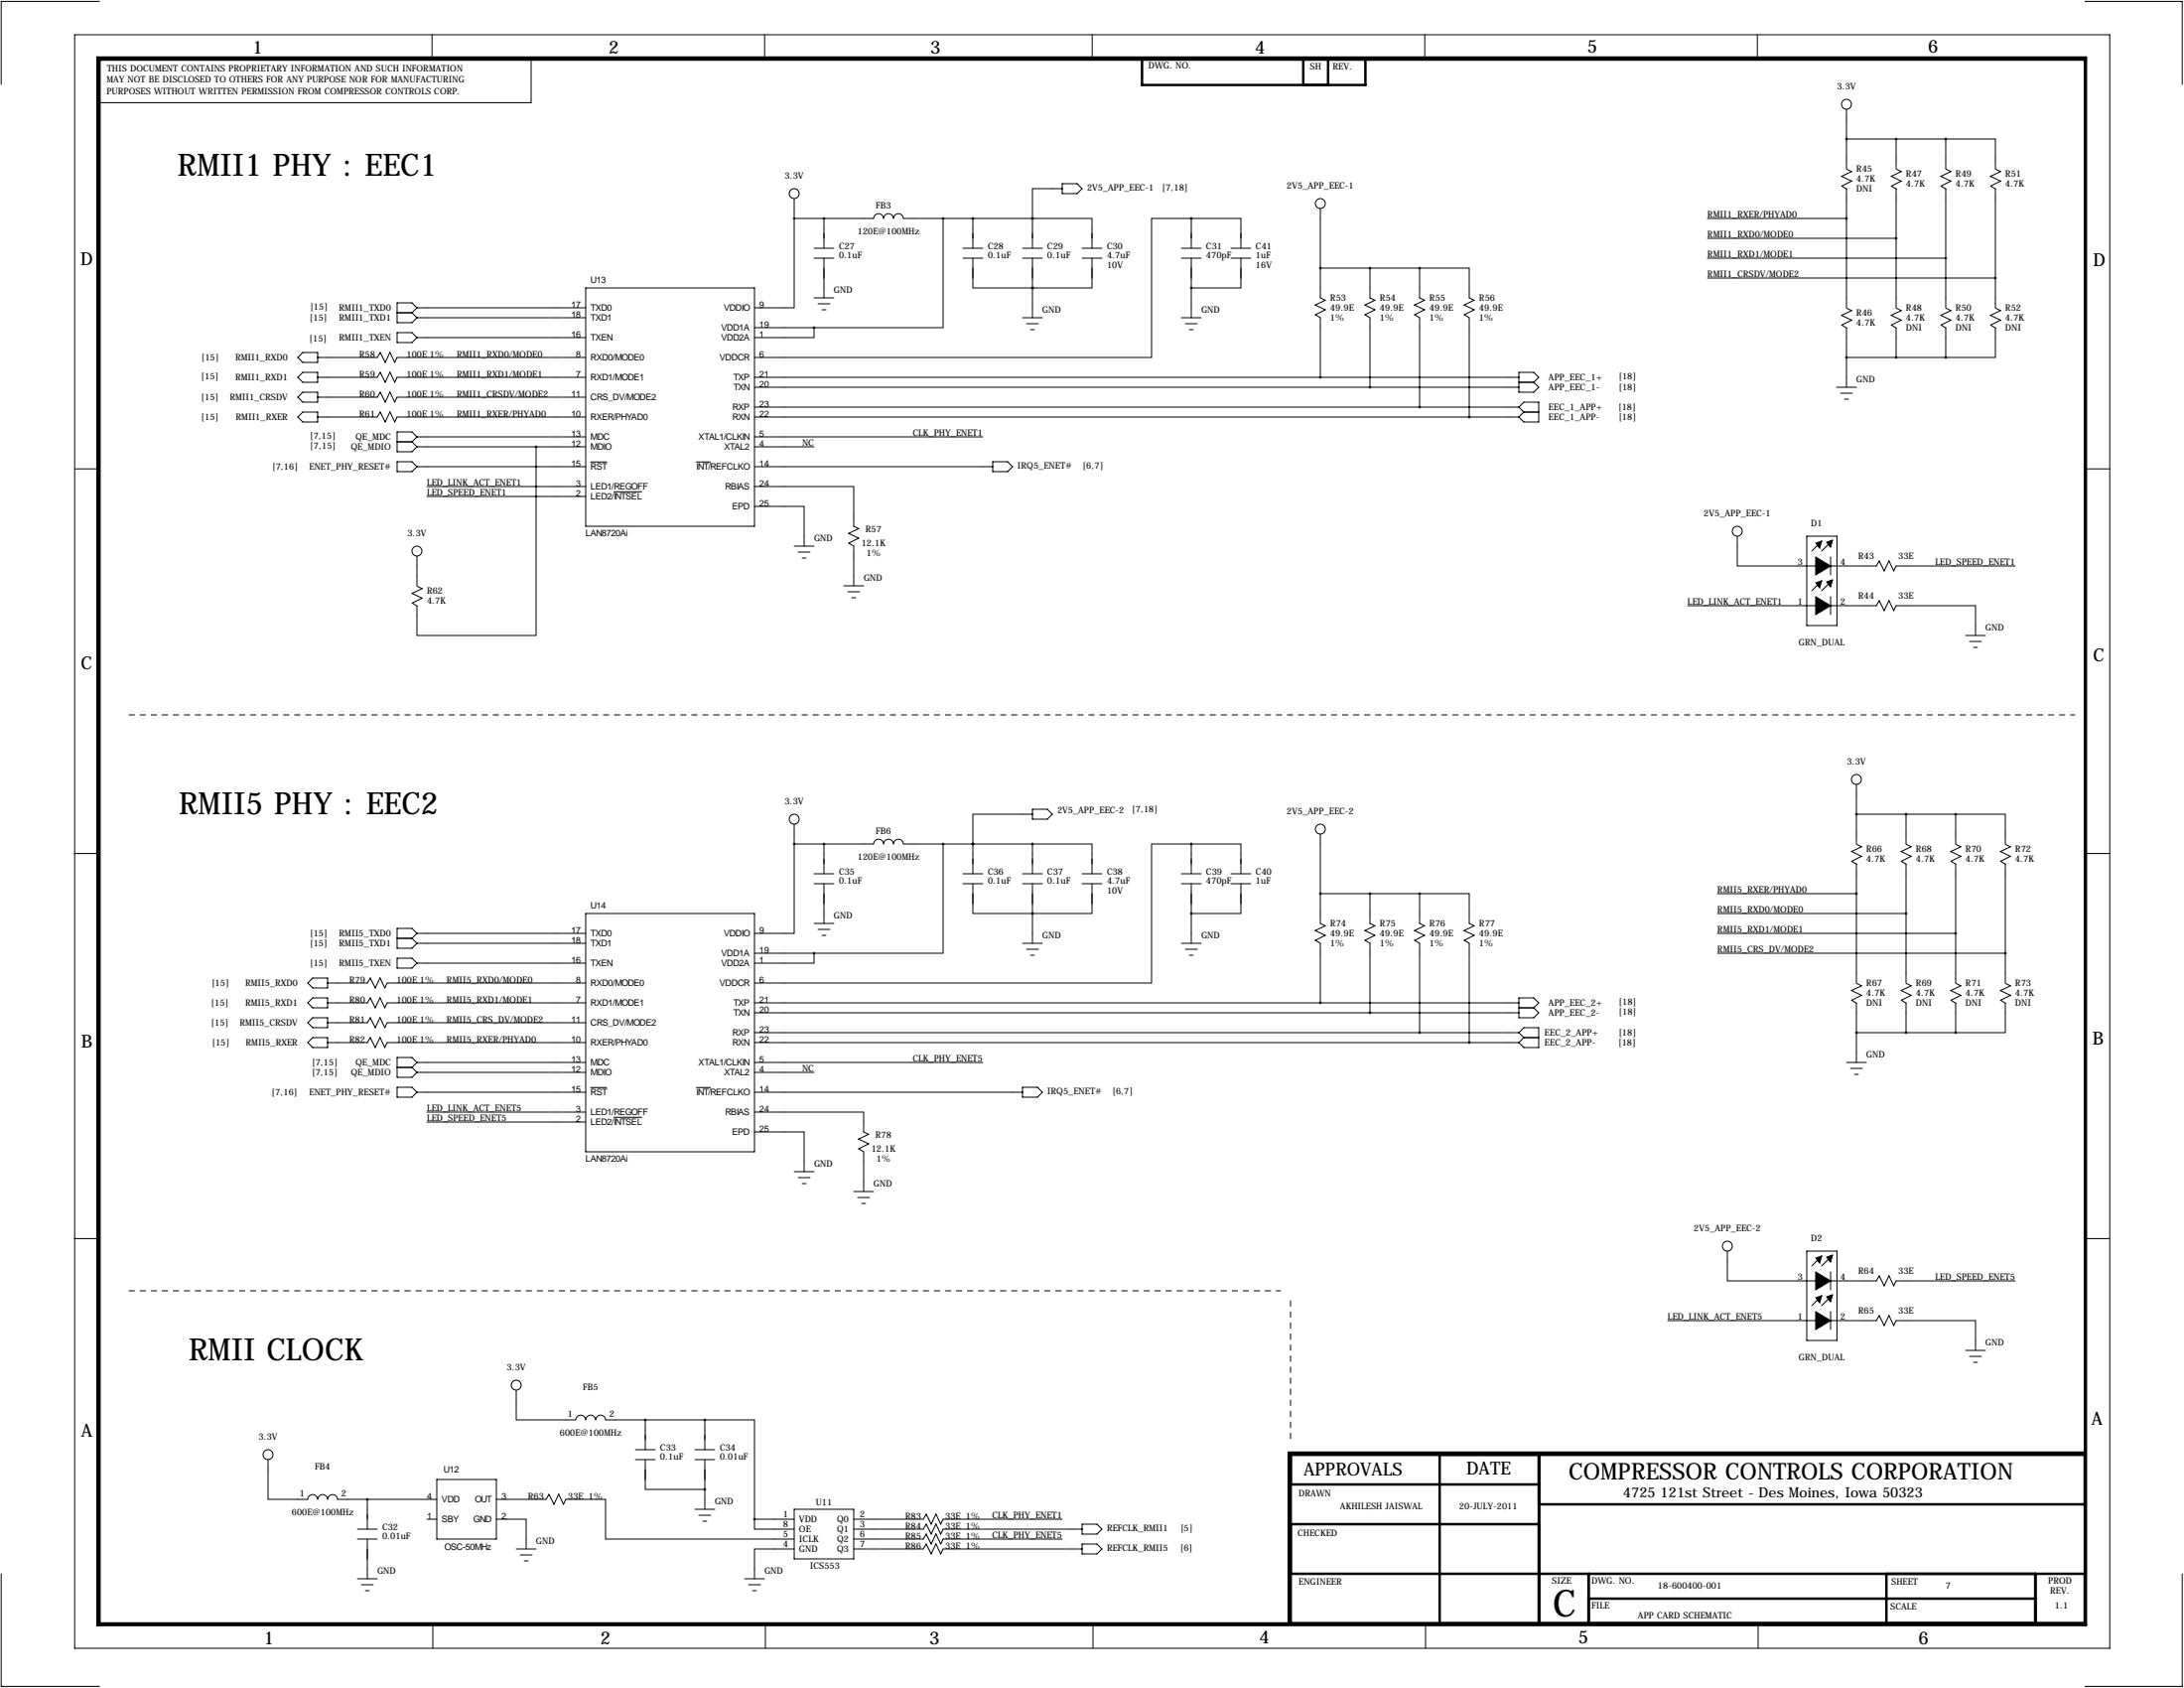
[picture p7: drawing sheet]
<svg xmlns="http://www.w3.org/2000/svg" width="559mm" height="432mm" viewBox="0 0 559 432" stroke-linecap="round" stroke-linejoin="round" font-family="sans-serif">
<g fill="none" stroke="#000" stroke-width=".25">
<path d="M19.1 8.9h520.7v412.7h-520.7zM25.5 .4h-25.2v21.2M110.5 8.9v6.3M143.1 15.2h-7.2v11.1h-110.9M195.6 8.9v6.3M279.5 8.9v6.3M364.5 8.9v6.3M449.6 8.9v6.3M533.5 .4h24.8v21.2M472.4 27.9v15.3M472.4 35.6h25.4M485.1 35.6v7.6"/>
<path d="M497.8 35.6h12.7v7.6M497.8 35.6v7.6M203.2 55.9h20.3a1.27 1.27 0 0 1 1.3-1.2 1.27 1.27 0 0 1 1.3 1.2 1.27 1.27 0 0 1 1.2-1.2 1.27 1.27 0 0 1 1.3 1.2 1.27 1.27 0 0 1 1.3-1.2 1.27 1.27 0 0 1 1.2 1.2h33.1M203.2 55.9v22.8h-10.2M203.2 50.8v5.1M210.8 55.9v7.6M241.3 55.9v27.9h-33M248.9 55.9v7.6M264.2 55.9h15.2v7.6M264.2 55.9h.1M264.2 55.9v7.6M271.8 48.3h-7.6v7.6"/>
<path d="M271.8 47h3.8l1.3 1.3-1.3 1.2h-3.8zM304.8 55.9h-10.2v35.5h-101.6M304.8 55.9h12.7v7.6M304.8 55.9v7.6M337.8 53.3v22.9l1.3 .6-2.6 1.2 2.6 1.2-2.6 1.3 1.3 .8v15.2M436.9 55.9h35.5M472.4 48.3v30.4M472.5 43.3l1.3 .6-2.6 1.2 2.6 1.2-2.6 1.3 1.3 .8M485.1 48.3v30.4M485.2 43.3l1.3 .6-2.6 1.2 2.6 1.2-2.6 1.3 1.3 .8M497.8 48.3v30.4M497.9 43.3l1.3 .6-2.6 1.2 2.6 1.2-2.6 1.3 1.3 .8"/>
<path d="M510.5 48.3v30.4M510.6 43.3l1.3 .6-2.6 1.2 2.6 1.2-2.6 1.3 1.3 .8M106.7 78.7h43.2M106.7 78.7l-1.3 1.3M106.7 78.7l-1.3-1.2h-3.8v5.1h3.8l1.3-1.3M149.9 73.7h43.1v60.9h-43.1zM208.3 63.5h5.1M208.3 66h5.1M208.3 76.2h5.1M209.3 77.7h3M210.3 79.2h1M210.8 66v10.2"/>
<path d="M246.4 63.5h5.1M246.4 66h5.1M248.9 66v7.7h15.3M261.6 63.5h5.1M261.6 66h5.1M264.2 73.7h.1M264.2 66v15.3M276.9 63.5h5M276.9 66h5M279.4 66v7.7h-15.2M302.3 63.5h5M302.3 66h5"/>
<path d="M304.8 66v15.3M315 63.5h5M315 66h5M317.5 66v7.7h-12.7M337.8 68.6h25.4M350.5 68.6v7.6l1.3 .6-2.6 1.2 2.6 1.2-2.6 1.3 1.3 .8v17.8M363.2 68.6h12.7v7.6l1.3 .6-2.6 1.2 2.6 1.2-2.6 1.3 1.3 .8v25.4M363.2 68.6v7.6l1.3 .6-2.6 1.2 2.6 1.2-2.6 1.3 1.3 .8v22.8M436.9 66h60.9M436.9 61h48.2M436.9 71.1h73.6M472.5 78.8l1.3 .7-2.6 1.2 2.6 1.2-2.6 1.3 1.3 .7"/>
<path d="M485.2 78.8l1.3 .7-2.6 1.2 2.6 1.2-2.6 1.3 1.3 .7M497.9 78.8l1.3 .7-2.6 1.2 2.6 1.2-2.6 1.3 1.3 .7M510.6 78.8l1.3 .7-2.6 1.2 2.6 1.2-2.6 1.3 1.3 .7M76.2 96.5l1.3-1.3h3.8v2.6h-3.8zM77.5 90.2h3.8v2.5h-3.8l-1.3-1.3zM81.3 96.5h15.2l.8-1.3 1.3 2.6 1.2-2.6 1.2 2.6 .6-1.3h48.3M81.3 91.4h15.2l.8-1.2 1.3 2.5 1.2-2.6 1.2 2.6 .6-1.3h48.3M101.6 80h3.8M101.6 85.1h3.8l1.3 1.3-1.3 1.2h-3.8zM105.4 80l1.3 1.3M106.7 86.4h43.2M106.7 81.3h43.2"/>
<path d="M193 96.5h195.6M193 83.8h15.3M193 99.1h195.6M208.3 83.8v2.6h-15.3M261.6 81.3h5.1M262.6 82.8h3.1M263.7 84.3h1M302.3 81.3h5M303.3 82.8h3M304.3 84.3h1M388.6 95.2h3.8l1.3 1.3-1.3 1.3 1.3 1.3-1.3 1.2h-3.8zM388.6 97.8h3.8"/>
<path d="M469.9 99.1h5.1M472.4 91.4h25.4M472.4 83.8v15.3M485.1 83.8v7.6M497.8 83.8v7.6M510.5 83.8v7.6h-12.7M19.2 119.9h6.4M76.2 101.6l1.3-1.3h3.8v2.6h-3.8zM77.5 105.4h3.8v2.5h-3.8l-1.3-1.2zM81.3 106.7h15.2l.8-1.3 1.3 2.5 1.2-2.5 1.2 2.5 .6-1.2h48.3M81.3 101.6h15.2l.8-1.3 1.3 2.6 1.2-2.6 1.2 2.6 .6-1.3h48.3M101.6 118.1h3.8l1.3 1.3-1.3 1.2h-3.8z"/>
<path d="M101.6 113h3.8M105.4 113l1.3 1.3M106.7 119.4h43.2M106.7 114.3h43.2M106.7 111.8h43.2M106.7 111.8l-1.3-1.3h-3.8v5.1h3.8l1.3-1.3M106.7 111.8l-1.3 1.2M137.2 114.3v48.3h-30.5v-7.7M151.1 118.2h4.1M178.2 118.2h3.6M193 106.7h195.6M193 119.4h61"/>
<path d="M193 104.1h195.6M193 114.3h15.3M193 111.8h58.5M254 118.1h3.8l1.3 1.3-1.3 1.2h-3.8zM388.6 104.1l1.3-1.2h3.8v5h-3.8l-1.3-1.2M388.6 104.1l1.3 1.3M389.9 105.4h3.8M389.9 105.4l-1.3 1.3M470.9 100.6h3.1M471.9 102.1h1M533.4 119.9h6.4M109.2 127h40.7"/>
<path d="M109.2 124.5h40.7M157.1 125.8h7.1M193 124.5h25.4v10.1l1.3 .6-2.6 1.2 2.6 1.3-2.5 1.2 1.2 .8v10.2M193 129.5h12.7v10.2M203.2 139.7h5.1M444.5 137.2v7.6h35.6l.7-1.3 1.3 2.5 1.2-2.5 1.2 2.5 .6-1.2h30.5M462.3 137.2h7.7v22.8h-7.7zM466.1 138.4l-2.6 2.6M468.6 138.4l-2.5 2.6M106.7 142.2v7.7M106.7 150l1.3 .6-2.6 1.2 2.6 1.2-2.5 1.3 1.2 .7M204.2 141.2h3.1"/>
<path d="M205.2 142.7h1M215.9 149.9h5.1M216.9 151.4h3.1M217.9 152.9h1M431.8 154.9h48.3l.7-1.2 1.3 2.5 1.2-2.6 1.2 2.6 .6-1.3h20.4v7.7M466.1 148.6l-2.6 2.5M468.4 142.5v4.6M468.4 152.7v4.5M468.6 148.6l-2.5 2.5M502.9 162.6h5.1M503.9 164.1h3.1M505 165.6h1"/>
<path d="M19 218.3h6.5M203.2 215.9h20.3a1.27 1.27 0 0 1 1.3-1.2 1.27 1.27 0 0 1 1.3 1.2 1.27 1.27 0 0 1 1.2-1.2 1.27 1.27 0 0 1 1.3 1.2 1.27 1.27 0 0 1 1.3-1.2 1.27 1.27 0 0 1 1.2 1.2h33.1M203.2 215.9v22.9h-10.2M203.2 210.8v5.1M210.8 215.9v7.6M241.3 215.9v27.9h-33M248.9 215.9h.1M248.9 215.9v7.6M264.2 215.9h15.2v7.6M264.2 208.3h-15.3v7.6M264.2 207h3.8l1.2 1.3-1.2 1.2h-3.8zM264.2 215.9v7.6"/>
<path d="M304.8 215.9h-10.2v35.6h-101.6M304.8 215.9h12.7v7.6M304.8 215.9v7.6M337.8 213.4v22.8l1.3 .6-2.6 1.2 2.6 1.3-2.6 1.2 1.3 .8v15.2M475 200.7v15.2M475 208.3h25.4M475 216l1.3 .6-2.6 1.2 2.6 1.2-2.5 1.3 1.2 .8M487.7 208.3v7.6M487.7 216l1.3 .6-2.6 1.2 2.6 1.2-2.5 1.3 1.2 .8M500.4 208.3h12.7v7.6M500.4 208.3v7.6M500.4 216l1.3 .6-2.6 1.2 2.6 1.2-2.5 1.3 1.2 .8"/>
<path d="M513.1 216l1.3 .6-2.6 1.2 2.6 1.2-2.5 1.3 1.2 .8M533.3 218.3h6.4M106.7 238.8h43.2M106.7 238.8l-1.3-1.3h-3.8v5.1h3.8l1.3-1.3M106.7 238.8l-1.3 1.2M149.9 233.7h43.1v60.9h-43.1zM208.3 223.5h5.1M208.3 226.1h5.1M208.3 236.2h5.1M209.3 237.7h3M210.3 239.3h1M210.8 226.1v10.1"/>
<path d="M246.4 223.5h5.1M246.4 226.1h5.1M248.9 226.1v7.6h15.3M261.6 223.5h5.1M261.6 226.1h5.1M264.2 233.7h.1M264.2 226.1v15.2M276.9 223.5h5M276.9 226.1h5M279.4 226.1v7.6h-15.2M302.3 223.5h5M302.3 226.1h5"/>
<path d="M304.8 226.1v15.2M315 223.5h5M315 226.1h5M317.5 226.1v7.6h-12.7M337.8 228.6h25.4M350.5 228.6v7.6l1.3 .6-2.6 1.2 2.6 1.3-2.6 1.2 1.3 .8v17.8M363.2 228.6h12.7v7.6l1.3 .6-2.6 1.2 2.6 1.3-2.6 1.2 1.3 .8v25.4M363.2 228.6v7.6l1.3 .6-2.6 1.2 2.6 1.3-2.6 1.2 1.3 .8v22.9M439.4 233.7h48.3M439.4 238.8h61M439.4 228.6h35.6M475 221v30.5"/>
<path d="M487.7 221v30.5M500.4 221v30.5M513.1 221v30.5M78.7 251.5l1.3-1.3h3.8v2.5h-3.8zM80 255.3h3.8v2.5h-3.8l-1.3-1.3zM83.8 256.5h10.2l.7-1.2 1.3 2.5 1.2-2.6 1.3 2.6 .6-1.3h50.8M83.8 251.5h10.2l.7-1.3 1.3 2.5 1.2-2.6 1.3 2.6 .6-1.2h50.8M101.6 245.1h3.8l1.3 1.3-1.3 1.2h-3.8zM101.6 240h3.8M105.4 240l1.3 1.3M106.7 246.4h43.2M106.7 241.3h43.2"/>
<path d="M193 256.5h195.6M193 243.8h15.3M193 259.1h195.6M208.3 243.8v2.6h-15.3M261.6 241.3h5.1M262.6 242.8h3.1M263.7 244.3h1M302.3 241.3h5M303.3 242.8h3M304.3 244.3h1M388.6 255.3h3.8l1.3 1.2-1.3 1.3 1.3 1.3-1.3 1.2h-3.8zM388.6 257.8h3.8"/>
<path d="M439.4 243.8h73.7M475 256.5v15.3M475 251.6l1.3 .6-2.6 1.2 2.6 1.2-2.5 1.3 1.2 .7M487.7 256.5v7.7M487.7 251.6l1.3 .6-2.6 1.2 2.6 1.2-2.5 1.3 1.2 .7M500.4 256.5v7.7M500.4 251.6l1.3 .6-2.6 1.2 2.6 1.2-2.5 1.3 1.2 .7M513.1 256.5v7.7h-12.7M513.1 251.6l1.3 .6-2.6 1.2 2.6 1.2-2.5 1.3 1.2 .7M78.7 266.7l1.3-1.3h3.8v2.6h-3.8zM80 260.3h3.8v2.6h-3.8l-1.3-1.3zM83.8 266.7h10.2l.7-1.3 1.3 2.6 1.2-2.6 1.3 2.6 .6-1.3h50.8"/>
<path d="M83.8 261.6h10.2l.7-1.3 1.3 2.6 1.2-2.6 1.3 2.6 .6-1.3h50.8M101.6 278.1h3.8l1.3 1.3-1.3 1.3h-3.8zM101.6 273h3.8M105.4 273l1.3 1.3M106.7 279.4h43.2M106.7 274.3h43.2M106.7 271.8h43.2M106.7 271.8l-1.3-1.3h-3.8v5.1h3.8l1.3-1.3M106.7 271.8l-1.3 1.2M151.1 278.2h4.1M178.2 278.2h3.6M193 266.7h195.6"/>
<path d="M193 279.4h68.6M193 264.2h195.6M193 274.3h15.3M193 271.8h58.5M261.6 278.1h3.8l1.3 1.3-1.3 1.3h-3.8zM388.6 264.2l1.3-1.3h3.8v5.1h-3.8l-1.3-1.3M388.6 264.2l1.3 1.2M389.9 265.4h3.8M389.9 265.4l-1.3 1.3M472.4 271.8h5.1M473.5 273.3h3M474.5 274.8h1"/>
<path d="M475 264.2h25.4M109.2 287h40.7M109.2 284.5h40.7M157.1 285.8h7.1M193 284.5h28v5.1l1.2 .6-2.5 1.2 2.5 1.2-2.5 1.3 1.3 .7v10.2M193 289.6h12.7v10.1M203.2 299.7h5.1M19 316.8h6.5M204.2 301.2h3.1M205.2 302.8h1M218.4 304.8h5.1M219.5 306.3h3"/>
<path d="M220.5 307.8h1M533.3 316.8h6.4M426.7 337.8h53.4l.7-1.3 1.3 2.6 1.2-2.6 1.2 2.6 .6-1.3h20.4v7.6M442 320v7.7h38.1l.7-1.3 1.3 2.5 1.2-2.6 1.2 2.6 .6-1.2h30.5M462.3 320h7.7v22.9h-7.7zM466.1 331.5l-2.6 2.5M466.1 321.3l-2.6 2.5M468.4 325.4v4.5M468.4 335.5v4.6M468.6 331.5l-2.5 2.5M468.6 321.3l-2.5 2.5M132.1 355.6v7.6h15.2a1.27 1.27 0 0 1 1.3-1.2 1.27 1.27 0 0 1 1.3 1.2 1.27 1.27 0 0 1 1.2-1.2 1.27 1.27 0 0 1 1.3 1.2 1.27 1.27 0 0 1 1.3-1.2 1.27 1.27 0 0 1 1.2 1.2h25.4"/>
<path d="M502.9 345.4h5.1M503.9 347h3.1M505 348.5h1M68.6 373.4v10.1h10.1a1.27 1.27 0 0 1 1.3-1.2 1.27 1.27 0 0 1 1.3 1.2 1.27 1.27 0 0 1 1.2-1.2 1.27 1.27 0 0 1 1.3 1.2 1.27 1.27 0 0 1 1.3-1.2 1.27 1.27 0 0 1 1.3 1.2h25.4M111.8 378.5h15.2v15.2h-15.2zM162.6 370.8h5M162.6 373.4h5M165.1 373.4v7.6h15.2M165.1 363.2v7.6M177.8 370.8h5.1M177.8 373.4h5.1M180.3 363.2h12.7v25.4"/>
<path d="M180.3 363.2v7.6M180.3 373.4v12.7M91.4 391.2h5.1M91.4 393.7h5.1M94 383.5v7.7M94 393.7v10.2M109.2 388.6h2.6M127 388.6h7.6v7.6M127 383.5h12.7l.8-1.2 1.2 2.5 1.3-2.6 1.2 2.6 .6-1.3h10.1v10.2h48.3M132.1 396.2h5.1M133.1 397.8h3M134.1 399.3h1"/>
<path d="M177.8 386.1h5.1M178.8 387.6h3.1M179.8 389.1h1M193 388.6v2.6h10.2M193 388.6h10.2M203.2 396.2h-10.2v7.7M203.2 386.1h15.2v12.7h-15.2zM218.4 388.6h17.8l.8-1.3 1.3 2.6 1.2-2.6 1.2 2.6 .6-1.3h30.5M218.4 391.2h17.8l.8-1.3 1.3 2.5 1.2-2.6 1.2 2.6 .6-1.2h35.6M218.4 396.2h17.8l.8-1.2 1.3 2.5 1.2-2.6 1.2 2.6 .6-1.3h35.6M218.4 393.7h17.8l.8-1.3 1.3 2.6 1.2-2.6 1.2 2.6 .6-1.3h30.5M276.9 389.9h3.8l1.2 1.3-1.2 1.2h-3.8z"/>
<path d="M276.9 395h3.8l1.2 1.2-1.2 1.3h-3.8zM.3 402.6v28.8h25.2M91.4 403.9h5.1M92.5 405.4h3M93.5 406.9h1M110.7 415.3v6.3M190.5 403.9h5.1M191.5 405.4h3.1M192.5 406.9h1M195.8 415.3v6.3M279.7 415.3v6.3M364.7 415.3v6.3"/>
<path d="M449.8 415.3v6.3M558.3 402.6v28.8h-24.8"/>
<circle cx="472.4" cy="26.7" r="1.27"/>
<circle cx="203.2" cy="49.5" r="1.27"/>
<circle cx="337.8" cy="52.1" r="1.27"/>
<circle cx="444.5" cy="135.9" r="1.27"/>
<circle cx="106.7" cy="141" r="1.27"/>
<circle cx="475" cy="199.4" r="1.27"/>
<circle cx="203.2" cy="209.5" r="1.27"/>
<circle cx="337.8" cy="212.1" r="1.27"/>
<circle cx="442" cy="318.8" r="1.27"/>
<circle cx="132.1" cy="354.3" r="1.27"/>
<circle cx="68.6" cy="372.1" r="1.27"/>
</g>
<g fill="none" stroke="#000" stroke-width=".63">
<path d="M24.9 14.7h508.8v401h-508.8zM25.5 15.2h508v400.1h-508zM292.2 15h57.2v6.7h-57.2zM333.5 21.7v-6.7h6.3v6.7M330.3 379.7h63.5M368.4 372.1v43.2M393.8 372.1v43.2M533.5 372.1h-203.2v43.2M533.5 371.6h-203.8v43.7M330.3 389.9h63.5M393.8 384.8h139.7M330.3 402.6h203.2"/>
<path d="M406.5 402.6v12.7M406.5 408.9h114.3M482.7 402.6v12.7M520.8 402.6v12.7"/>
</g>
<path d="M33 182.9h497.9M33 330.2h294.7M330.2 332.7v35.6" fill="none" stroke="#000" stroke-width=".25" stroke-dasharray="1.4 1.4"/>
<g fill="#000" stroke="#000" stroke-width=".25">
<path d="M464.6 138.9l1.5-.5-.5 1.8zM467.4 138.7l1.5-.5-.5 1.8zM464.6 154.9h3.8l-3.8 2.3zM464.6 152.7l3.8 2.2h-3.8zM464.6 142.5l3.8 2.3h-3.8zM464.6 144.8h3.8l-3.8 2.3zM464.6 149.1l1.5-.5-.5 1.8zM467.4 148.8l1.5-.5-.5 1.8zM464.6 337.8h3.8l-3.8 2.3zM464.6 335.5l3.8 2.3h-3.8zM464.6 325.4l3.8 2.3h-3.8zM464.6 327.7h3.8l-3.8 2.2z"/>
<path d="M464.6 332l1.5-.5-.5 1.7zM464.6 321.8l1.5-.5-.5 1.8zM467.4 331.7l1.5-.5-.5 1.8zM467.4 321.6l1.5-.5-.5 1.7z"/>
</g>
<path d="M472.4 55.9a.05 .05 0 0 0 .1 0 .05 .05 0 0 0-.1 0zM485.1 61a.05 .05 0 0 0 .1 0 .05 .05 0 0 0-.1 0zM497.8 66a.05 .05 0 0 0 .1 0 .05 .05 0 0 0-.1 0zM510.5 71.1a.05 .05 0 0 0 .1 0 .05 .05 0 0 0-.1 0zM497.8 91.4a.05 .05 0 0 0 .1 0 .05 .05 0 0 0-.1 0zM485.1 91.4a.05 .05 0 0 0 .1 0 .05 .05 0 0 0-.1 0zM472.4 91.4a.05 .05 0 0 0 .1 0 .05 .05 0 0 0-.1 0zM497.8 35.6a.05 .05 0 0 0 .1 0 .05 .05 0 0 0-.1 0zM485.1 35.6a.05 .05 0 0 0 .1 0 .05 .05 0 0 0-.1 0zM472.4 35.6a.05 .05 0 0 0 .1 0 .05 .05 0 0 0-.1 0zM264.1 55.9a.05 .05 0 0 0 .1 0 .05 .05 0 0 0-.1 0zM264.1 73.7a.05 .05 0 0 0 .1 0 .05 .05 0 0 0-.1 0zM264.1 73.7a.05 .05 0 0 0 .1 0 .05 .05 0 0 0-.1 0zM180.3 381a.05 .05 0 0 0 .1 0 .05 .05 0 0 0-.1 0zM180.3 363.2a.05 .05 0 0 0 .1 0 .05 .05 0 0 0-.1 0zM193 388.6a.05 .05 0 0 0 .1 0 .05 .05 0 0 0-.1 0zM264.1 215.9a.05 .05 0 0 0 .1 0 .05 .05 0 0 0-.1 0zM264.1 233.7a.05 .05 0 0 0 .1 0 .05 .05 0 0 0-.1 0zM264.1 233.7a.05 .05 0 0 0 .1 0 .05 .05 0 0 0-.1 0zM264.1 55.9a.05 .05 0 0 0 .1 0 .05 .05 0 0 0-.1 0zM137.1 114.3a.05 .05 0 0 0 .1 0 .05 .05 0 0 0-.1 0z" fill="#000" stroke="#000" stroke-width=".63"/>
<text font-size="9.6" x="397.3" y="413.5">C</text>
<g font-size="7.9">
<text x="45.4" y="45">RMII1 PHY : EEC1</text>
<text x="45.7" y="208.3">RMII5 PHY : EEC2</text>
<text x="48.3" y="348">RMII CLOCK</text>
</g>
<text font-size="5.9" x="401.4" y="378.6">COMPRESSOR CONTROLS CORPORATION</text>
<g font-size="4.6">
<text x="64.6" y="13.7">1</text>
<text x="155.8" y="13.7">2</text>
<text x="238" y="13.7">3</text>
<text x="321.1" y="13.7">4</text>
<text x="406.1" y="13.5">5</text>
<text x="493.3" y="13.5">6</text>
<text x="20.6" y="67.9">D</text>
<text x="535.6" y="68.1">D</text>
<text x="20.7" y="171.1">C</text>
<text x="535.5" y="169.2">C</text>
<text x="20.8" y="268.1">B</text>
<text x="535.4" y="267.2">B</text>
<text x="535.2" y="364.5">A</text>
<text x="20.8" y="367.5">A</text>
<text x="333.6" y="377.4">APPROVALS</text>
<text x="375.2" y="377.2">DATE</text>
<text x="67.5" y="420.6">1</text>
<text x="153.6" y="420.6">2</text>
<text x="237.8" y="420.6">3</text>
<text x="322.2" y="420.5">4</text>
<text x="403.9" y="420.4">5</text>
<text x="490.9" y="420.6">6</text>
</g>
<text font-size="3.6" x="415.3" y="383">4725 121st Street - Des Moines, Iowa 50323</text>
<g font-size="2.3">
<text x="293.8" y="17.6">DWG. NO.</text>
<text x="335.2" y="17.7">SH</text>
<text x="341" y="17.7">REV.</text>
<text x="27.3" y="21.1">MAY NOT BE DISCLOSED TO OTHERS FOR ANY PURPOSE NOR FOR MANUFACTURING</text>
<text x="27.4" y="18.3">THIS DOCUMENT CONTAINS PROPRIETARY INFORMATION AND SUCH INFORMATION</text>
<text x="470" y="22.9">3.3V</text>
<text x="27.3" y="24.2">PURPOSES WITHOUT WRITTEN PERMISSION FROM COMPRESSOR CONTROLS CORP.</text>
<text x="200.8" y="45.7">3.3V</text>
<text x="475" y="44">R45</text>
<text x="475" y="46.5">4.7K</text>
<text x="487.7" y="45.3">R47</text>
<text x="487.7" y="47.8">4.7K</text>
<text x="500.4" y="45.3">R49</text>
<text x="500.4" y="47.8">4.7K</text>
<text x="513.1" y="45.3">R51</text>
<text x="513.1" y="47.8">4.7K</text>
<text x="224.1" y="53.3">FB3</text>
<text x="278.1" y="48.8">2V5_APP_EEC-1</text>
<text x="297.3" y="48.7">[7,18]</text>
<text x="329.3" y="48.3">2V5_APP_EEC-1</text>
<text x="475" y="49.1">DNI</text>
<text x="436.9" y="55.6">RMII1_RXER/PHYAD0</text>
<text x="214.6" y="63.8">C27</text>
<text x="219.4" y="60">120E@100MHz</text>
<text x="252.7" y="63.8">C28</text>
<text x="268" y="63.8">C29</text>
<text x="283.2" y="63.8">C30</text>
<text x="308.6" y="63.8">C31</text>
<text x="321.3" y="63.8">C41</text>
<text x="436.9" y="60.7">RMII1_RXD0/MODE0</text>
<text x="436.9" y="65.8">RMII1_RXD1/MODE1</text>
<text x="214.6" y="66.1">0.1uF</text>
<text x="252.7" y="66.1">0.1uF</text>
<text x="268" y="66.1">0.1uF</text>
<text x="283.2" y="66.1">4.7uF</text>
<text x="283.2" y="68.7">10V</text>
<text x="308.6" y="66.1">470pF</text>
<text x="321.3" y="66.1">1uF</text>
<text x="321.3" y="68.7">16V</text>
<text x="436.9" y="70.9">RMII1_CRSDV/MODE2</text>
<text x="151.1" y="72.4">U13</text>
<text x="213.4" y="74.9">GND</text>
<text x="340.4" y="77">R53</text>
<text x="353.1" y="77">R54</text>
<text x="365.8" y="77">R55</text>
<text x="378.5" y="77">R56</text>
<text x="79.2" y="82">[15]</text>
<text x="79.3" y="79.3">[15]</text>
<text x="86.8" y="79.5">RMII1_TXD0</text>
<text x="86.8" y="82.1">RMII1_TXD1</text>
<text x="146.2" y="78.7">17</text>
<text x="146.2" y="81.3">18</text>
<text x="151.1" y="79.5">TXD0</text>
<text x="151.1" y="82">TXD1</text>
<text x="185.2" y="79.5">VDDIO</text>
<text x="194.3" y="83.8">19</text>
<text x="194.3" y="78.7">9</text>
<text x="266.7" y="80">GND</text>
<text x="307.3" y="80">GND</text>
<text x="340.4" y="79.5">49.9E</text>
<text x="340.4" y="82.1">1%</text>
<text x="353.1" y="79.5">49.9E</text>
<text x="353.1" y="82.1">1%</text>
<text x="365.8" y="79.5">49.9E</text>
<text x="365.8" y="82.1">1%</text>
<text x="378.5" y="79.5">49.9E</text>
<text x="378.5" y="82.1">1%</text>
<text x="475" y="80.8">R46</text>
<text x="475" y="83.4">4.7K</text>
<text x="487.7" y="79.5">R48</text>
<text x="487.7" y="82.1">4.7K</text>
<text x="500.4" y="79.5">R50</text>
<text x="500.4" y="82.1">4.7K</text>
<text x="513.1" y="79.5">R52</text>
<text x="513.1" y="82.1">4.7K</text>
<text x="79.1" y="87.3">[15]</text>
<text x="86.8" y="87.2">RMII1_TXEN</text>
<text x="146.2" y="86.4">16</text>
<text x="151.1" y="87.1">TXEN</text>
<text x="184.5" y="87.1">VDD2A</text>
<text x="184.5" y="84.6">VDD1A</text>
<text x="194.3" y="86.4">1</text>
<text x="487.7" y="84.6">DNI</text>
<text x="500.4" y="84.6">DNI</text>
<text x="513.1" y="84.6">DNI</text>
<text x="51.5" y="92.2">[15]</text>
<text x="60.2" y="92.2">RMII1_RXD0</text>
<text x="91.9" y="91.4">R58</text>
<text x="104" y="91.4">100E 1%</text>
<text x="116.8" y="91.4">RMII1_RXD0/MODE0</text>
<text x="147.4" y="91.4">8</text>
<text x="151.1" y="92.2">RXD0/MODE0</text>
<text x="184.1" y="92.2">VDDCR</text>
<text x="194.3" y="91.4">6</text>
<text x="51.5" y="97.1">[15]</text>
<text x="60.2" y="97.3">RMII1_RXD1</text>
<text x="91.9" y="96.5">R59</text>
<text x="91.9" y="101.6">R60</text>
<text x="104" y="96.5">100E 1%</text>
<text x="104" y="101.6">100E 1%</text>
<text x="116.8" y="96.5">RMII1_RXD1/MODE1</text>
<text x="116.8" y="101.6">RMII1_CRSDV/MODE2</text>
<text x="146.2" y="101.6">11</text>
<text x="147.4" y="96.5">7</text>
<text x="151.1" y="97.3">RXD1/MODE1</text>
<text x="187.7" y="99.8">TXN</text>
<text x="187.7" y="97.3">TXP</text>
<text x="194.3" y="99.1">20</text>
<text x="194.3" y="96.5">21</text>
<text x="396.2" y="97.3">APP_EEC_1+</text>
<text x="396.2" y="99.9">APP_EEC_1-</text>
<text x="414.1" y="97.1">[18]</text>
<text x="414.1" y="99.8">[18]</text>
<text x="475" y="97.8">GND</text>
<text x="51.5" y="102.3">[15]</text>
<text x="51.5" y="107.4">[15]</text>
<text x="58.8" y="102.4">RMII1_CRSDV</text>
<text x="60.4" y="107.5">RMII1_RXER</text>
<text x="91.9" y="106.7">R61</text>
<text x="104" y="106.7">100E 1%</text>
<text x="116.8" y="106.7">RMII1_RXER/PHYAD0</text>
<text x="146.2" y="106.7">10</text>
<text x="151.1" y="107.4">RXER/PHYAD0</text>
<text x="151.1" y="102.4">CRS_DV/MODE2</text>
<text x="187.4" y="107.4">RXN</text>
<text x="187.4" y="104.9">RXP</text>
<text x="194.3" y="106.7">22</text>
<text x="194.3" y="104.1">23</text>
<text x="396.2" y="104.9">EEC_1_APP+</text>
<text x="396.2" y="107.5">EEC_1_APP-</text>
<text x="414.1" y="104.9">[18]</text>
<text x="414.1" y="107.4">[18]</text>
<text x="79.3" y="112.2">[7,15]</text>
<text x="91" y="112.6">QE_MDC</text>
<text x="146.2" y="111.8">13</text>
<text x="151.1" y="112.5">MDC</text>
<text x="178.7" y="112.5">XTAL1/CLKIN</text>
<text x="194.3" y="111.8">5</text>
<text x="233.5" y="111.5">CLK_PHY_ENET1</text>
<text x="79.3" y="114.7">[7,15]</text>
<text x="89.8" y="115.1">QE_MDIO</text>
<text x="146.2" y="119.4">15</text>
<text x="146.2" y="114.3">12</text>
<text x="151.1" y="115.1">MDIO</text>
<text x="185.3" y="115.1">XTAL2</text>
<text x="194.3" y="114.3">4</text>
<text x="194.3" y="119.4">14</text>
<text x="205.2" y="114">NC</text>
<text x="260.3" y="119.9">IRQ5_ENET#</text>
<text x="277" y="119.8">[6,7]</text>
<text x="69.6" y="120.1">[7,16]</text>
<text x="79.1" y="120.2">ENET_PHY_RESET#</text>
<text x="109.2" y="124.2">LED_LINK_ACT_ENET1</text>
<text x="147.4" y="124.5">3</text>
<text x="151.1" y="120.1">RST</text>
<text x="151.1" y="125.2">LED1/REGOFF</text>
<text x="178.2" y="120.1">INT/REFCLKO</text>
<text x="185.6" y="125.2">RBIAS</text>
<text x="194.3" y="124.5">24</text>
<text x="109.2" y="126.7">LED_SPEED_ENET1</text>
<text x="147.4" y="127">2</text>
<text x="151.1" y="127.8">LED2/INTSEL</text>
<text x="187.3" y="130.3">EPD</text>
<text x="194.3" y="129.5">25</text>
<text x="104.2" y="137.2">3.3V</text>
<text x="149.9" y="137.2">LAN8720Ai</text>
<text x="221.5" y="136.2">R57</text>
<text x="435.9" y="132.1">2V5_APP_EEC-1</text>
<text x="463.4" y="134.6">D1</text>
<text x="208.3" y="138.4">GND</text>
<text x="220.4" y="139.7">12.1K</text>
<text x="221.7" y="142.2">1%</text>
<text x="475.5" y="143">R43</text>
<text x="485.7" y="143">33E</text>
<text x="221" y="148.6">GND</text>
<text x="459.9" y="144.5">3</text>
<text x="470.9" y="144.5">4</text>
<text x="495.2" y="144.5">LED_SPEED_ENET1</text>
<text x="109.2" y="151.9">R62</text>
<text x="109.2" y="154.5">4.7K</text>
<text x="431.8" y="154.7">LED_LINK_ACT_ENET1</text>
<text x="459.9" y="154.7">1</text>
<text x="470.9" y="154.7">2</text>
<text x="475.5" y="153.2">R44</text>
<text x="485.7" y="153.2">33E</text>
<text x="508" y="161.3">GND</text>
<text x="460.2" y="165.1">GRN_DUAL</text>
<text x="472.5" y="195.6">3.3V</text>
<text x="200.8" y="205.7">3.3V</text>
<text x="270.5" y="208">2V5_APP_EEC-2</text>
<text x="289.6" y="207.8">[7,18]</text>
<text x="329.3" y="208.3">2V5_APP_EEC-2</text>
<text x="224.1" y="213.4">FB6</text>
<text x="219.4" y="220.1">120E@100MHz</text>
<text x="477.5" y="218">R66</text>
<text x="477.5" y="220.5">4.7K</text>
<text x="490.2" y="218">R68</text>
<text x="490.2" y="220.5">4.7K</text>
<text x="502.9" y="218">R70</text>
<text x="502.9" y="220.5">4.7K</text>
<text x="515.6" y="218">R72</text>
<text x="515.6" y="220.5">4.7K</text>
<text x="214.6" y="223.8">C35</text>
<text x="214.6" y="226.1">0.1uF</text>
<text x="252.7" y="223.8">C36</text>
<text x="252.7" y="226.1">0.1uF</text>
<text x="268" y="223.8">C37</text>
<text x="268" y="226.1">0.1uF</text>
<text x="283.2" y="223.8">C38</text>
<text x="283.2" y="226.1">4.7uF</text>
<text x="308.6" y="223.8">C39</text>
<text x="308.6" y="226.1">470pF</text>
<text x="321.3" y="223.8">C40</text>
<text x="321.3" y="226.1">1uF</text>
<text x="151.1" y="232.4">U14</text>
<text x="283.2" y="228.7">10V</text>
<text x="439.4" y="228.3">RMII5_RXER/PHYAD0</text>
<text x="439.4" y="233.4">RMII5_RXD0/MODE0</text>
<text x="79.3" y="239.4">[15]</text>
<text x="86.8" y="239.6">RMII5_TXD0</text>
<text x="146.2" y="238.8">17</text>
<text x="151.1" y="239.5">TXD0</text>
<text x="185.2" y="239.5">VDDIO</text>
<text x="194.3" y="238.8">9</text>
<text x="213.4" y="234.9">GND</text>
<text x="340.4" y="237">R74</text>
<text x="340.4" y="239.6">49.9E</text>
<text x="353.1" y="237">R75</text>
<text x="353.1" y="239.6">49.9E</text>
<text x="365.8" y="237">R76</text>
<text x="365.8" y="239.6">49.9E</text>
<text x="378.5" y="237">R77</text>
<text x="378.5" y="239.6">49.9E</text>
<text x="439.4" y="238.5">RMII5_RXD1/MODE1</text>
<text x="79.3" y="242.1">[15]</text>
<text x="86.8" y="242.1">RMII5_TXD1</text>
<text x="146.2" y="241.3">18</text>
<text x="151.1" y="242.1">TXD1</text>
<text x="184.5" y="244.6">VDD1A</text>
<text x="194.3" y="243.8">19</text>
<text x="266.7" y="240">GND</text>
<text x="307.3" y="240">GND</text>
<text x="340.4" y="242.1">1%</text>
<text x="353.1" y="242.1">1%</text>
<text x="365.8" y="242.1">1%</text>
<text x="378.5" y="242.1">1%</text>
<text x="439.4" y="243.6">RMII5_CRS_DV/MODE2</text>
<text x="79.3" y="247.2">[15]</text>
<text x="86.8" y="247.2">RMII5_TXEN</text>
<text x="89.4" y="251.5">R79</text>
<text x="101.5" y="251.5">100E 1%</text>
<text x="114.3" y="251.5">RMII5_RXD0/MODE0</text>
<text x="146.2" y="246.4">16</text>
<text x="147.4" y="251.5">8</text>
<text x="151.1" y="247.1">TXEN</text>
<text x="184.5" y="247.1">VDD2A</text>
<text x="194.3" y="246.4">1</text>
<text x="194.3" y="251.5">6</text>
<text x="54" y="257.3">[15]</text>
<text x="54.1" y="252.3">[15]</text>
<text x="62.8" y="252.3">RMII5_RXD0</text>
<text x="62.8" y="257.3">RMII5_RXD1</text>
<text x="89.4" y="256.5">R80</text>
<text x="101.5" y="256.5">100E 1%</text>
<text x="114.3" y="256.5">RMII5_RXD1/MODE1</text>
<text x="147.4" y="256.5">7</text>
<text x="151.1" y="257.3">RXD1/MODE1</text>
<text x="151.1" y="252.2">RXD0/MODE0</text>
<text x="184.1" y="252.2">VDDCR</text>
<text x="187.7" y="257.3">TXP</text>
<text x="194.3" y="256.5">21</text>
<text x="396.2" y="257.3">APP_EEC_2+</text>
<text x="414.2" y="257.1">[18]</text>
<text x="477.5" y="252.3">R67</text>
<text x="477.5" y="254.8">4.7K</text>
<text x="477.5" y="257.3">DNI</text>
<text x="490.2" y="252.3">R69</text>
<text x="490.2" y="254.8">4.7K</text>
<text x="490.2" y="257.3">DNI</text>
<text x="502.9" y="252.3">R71</text>
<text x="502.9" y="254.8">4.7K</text>
<text x="502.9" y="257.3">DNI</text>
<text x="515.6" y="252.3">R73</text>
<text x="515.6" y="254.8">4.7K</text>
<text x="515.6" y="257.3">DNI</text>
<text x="54" y="262.3">[15]</text>
<text x="61.3" y="262.4">RMII5_CRSDV</text>
<text x="89.4" y="261.6">R81</text>
<text x="101.5" y="261.6">100E 1%</text>
<text x="114.3" y="261.6">RMII5_CRS_DV/MODE2</text>
<text x="146.2" y="261.6">11</text>
<text x="151.1" y="262.4">CRS_DV/MODE2</text>
<text x="187.7" y="259.8">TXN</text>
<text x="194.3" y="259.1">20</text>
<text x="396.2" y="259.9">APP_EEC_2-</text>
<text x="414.2" y="259.5">[18]</text>
<text x="54.2" y="267.4">[15]</text>
<text x="62.9" y="267.5">RMII5_RXER</text>
<text x="89.4" y="266.7">R82</text>
<text x="101.5" y="266.7">100E 1%</text>
<text x="114.3" y="266.7">RMII5_RXER/PHYAD0</text>
<text x="146.2" y="266.7">10</text>
<text x="151.1" y="267.5">RXER/PHYAD0</text>
<text x="187.4" y="267.5">RXN</text>
<text x="187.4" y="264.9">RXP</text>
<text x="194.3" y="266.7">22</text>
<text x="194.3" y="264.2">23</text>
<text x="395.2" y="265">EEC_2_APP+</text>
<text x="395.2" y="267.5">EEC_2_APP-</text>
<text x="414.1" y="267.6">[18]</text>
<text x="414.1" y="264.9">[18]</text>
<text x="79.8" y="272.5">[7,15]</text>
<text x="79.8" y="275">[7,15]</text>
<text x="89.8" y="275.1">QE_MDIO</text>
<text x="91" y="272.6">QE_MDC</text>
<text x="146.2" y="274.3">12</text>
<text x="146.2" y="271.8">13</text>
<text x="151.1" y="275.1">MDIO</text>
<text x="151.1" y="272.5">MDC</text>
<text x="178.7" y="272.5">XTAL1/CLKIN</text>
<text x="185.3" y="275.1">XTAL2</text>
<text x="194.3" y="274.3">4</text>
<text x="194.3" y="271.8">5</text>
<text x="205.2" y="274.1">NC</text>
<text x="233.5" y="271.5">CLK_PHY_ENET5</text>
<text x="477.5" y="270.5">GND</text>
<text x="69.5" y="280.1">[7,16]</text>
<text x="79.1" y="280.2">ENET_PHY_RESET#</text>
<text x="146.2" y="279.4">15</text>
<text x="151.1" y="280.2">RST</text>
<text x="178.2" y="280.2">INT/REFCLKO</text>
<text x="194.3" y="279.4">14</text>
<text x="268" y="280">IRQ5_ENET#</text>
<text x="284.6" y="279.8">[6,7]</text>
<text x="109.2" y="284.2">LED_LINK_ACT_ENET5</text>
<text x="109.2" y="286.8">LED_SPEED_ENET5</text>
<text x="147.4" y="287">2</text>
<text x="147.4" y="284.5">3</text>
<text x="151.1" y="287.8">LED2/INTSEL</text>
<text x="151.1" y="285.2">LED1/REGOFF</text>
<text x="185.6" y="285.2">RBIAS</text>
<text x="194.3" y="284.5">24</text>
<text x="187.3" y="290.3">EPD</text>
<text x="194.3" y="289.6">25</text>
<text x="224" y="291.2">R78</text>
<text x="149.9" y="297.2">LAN8720Ai</text>
<text x="208.3" y="298.4">GND</text>
<text x="223" y="294.6">12.1K</text>
<text x="224.3" y="297.2">1%</text>
<text x="223.5" y="303.5">GND</text>
<text x="433.4" y="315">2V5_APP_EEC-2</text>
<text x="463.4" y="317.5">D2</text>
<text x="459.9" y="327.4">3</text>
<text x="470.9" y="327.4">4</text>
<text x="475.5" y="325.9">R64</text>
<text x="485.7" y="325.9">33E</text>
<text x="495.2" y="327.4">LED_SPEED_ENET5</text>
<text x="426.7" y="337.6">LED_LINK_ACT_ENET5</text>
<text x="459.9" y="337.6">1</text>
<text x="470.9" y="337.6">2</text>
<text x="475.5" y="336.1">R65</text>
<text x="485.7" y="336.1">33E</text>
<text x="460.2" y="348">GRN_DUAL</text>
<text x="508" y="344.2">GND</text>
<text x="129.6" y="350.5">3.3V</text>
<text x="149.2" y="355.6">FB5</text>
<text x="145.2" y="362.5">1</text>
<text x="156" y="362.5">2</text>
<text x="66.1" y="368.3">3.3V</text>
<text x="143.2" y="367.4">600E@100MHz</text>
<text x="168.9" y="371.1">C33</text>
<text x="184.1" y="371.1">C34</text>
<text x="80.6" y="375.9">FB4</text>
<text x="113.5" y="376.7">U12</text>
<text x="168.9" y="373.5">0.1uF</text>
<text x="184.1" y="373.5">0.01uF</text>
<text x="76.7" y="382.8">1</text>
<text x="87.4" y="382.8">2</text>
<text x="109.3" y="383.5">4</text>
<text x="128.3" y="383.5">3</text>
<text x="135.1" y="383.5">R63</text>
<text x="145.3" y="383.5">33E 1%</text>
<text x="332.3" y="382.8">DRAWN</text>
<text x="74.6" y="387.7">600E@100MHz</text>
<text x="109.3" y="388.6">1</text>
<text x="113" y="389.4">SBY</text>
<text x="113" y="384.3">VDD</text>
<text x="121.1" y="389.4">GND</text>
<text x="121.5" y="384.3">OUT</text>
<text x="128.3" y="388.6">2</text>
<text x="182.9" y="384.8">GND</text>
<text x="200.4" y="388.1">1</text>
<text x="204.5" y="389.4">VDD</text>
<text x="208.7" y="385.1">U11</text>
<text x="214.1" y="389.4">Q0</text>
<text x="220" y="388.1">2</text>
<text x="231.6" y="388.6">R83</text>
<text x="241.9" y="388.6">33E 1%</text>
<text x="253.9" y="388.4">CLK_PHY_ENET1</text>
<text x="342.9" y="386.1">AKHILESH JAISWAL</text>
<text x="373.4" y="386.1">20-JULY-2011</text>
<text x="97.8" y="391.4">C32</text>
<text x="97.8" y="393.8">0.01uF</text>
<text x="137.2" y="395">GND</text>
<text x="200.4" y="395.7">4</text>
<text x="200.4" y="390.7">8</text>
<text x="200.4" y="393.2">5</text>
<text x="204.5" y="392">OE</text>
<text x="204.5" y="394.5">ICLK</text>
<text x="214.1" y="392">Q1</text>
<text x="214.1" y="394.5">Q2</text>
<text x="220" y="390.7">3</text>
<text x="220" y="395.7">7</text>
<text x="220" y="393.2">6</text>
<text x="231.6" y="391.2">R84</text>
<text x="231.6" y="393.7">R85</text>
<text x="241.9" y="391.2">33E 1%</text>
<text x="241.9" y="393.7">33E 1%</text>
<text x="253.9" y="393.4">CLK_PHY_ENET5</text>
<text x="283.2" y="391.7">REFCLK_RMII1</text>
<text x="302" y="391.8">[5]</text>
<text x="332" y="392.9">CHECKED</text>
<text x="113.8" y="396.5">OSC-50MHz</text>
<text x="204.5" y="397">GND</text>
<text x="207.3" y="401.4">ICS553</text>
<text x="214.1" y="397">Q3</text>
<text x="231.6" y="396.2">R86</text>
<text x="241.9" y="396.2">33E 1%</text>
<text x="283.2" y="396.8">REFCLK_RMII5</text>
<text x="302" y="396.6">[6]</text>
<text x="96.5" y="402.6">GND</text>
<text x="195.6" y="402.6">GND</text>
<text x="332.3" y="405.4">ENGINEER</text>
<text x="397.1" y="405.1">SIZE</text>
<text x="407.2" y="405.1">DWG. NO.</text>
<text x="424.2" y="406.4">18-600400-001</text>
<text x="483.9" y="405.4">SHEET</text>
<text x="497.8" y="406.4">7</text>
<text x="524.1" y="405.1">PROD</text>
<text x="524.6" y="407.7">REV.</text>
<text x="407.2" y="411.5">FILE</text>
<text x="483.7" y="411.7">SCALE</text>
<text x="525.8" y="411.5">1.1</text>
<text x="419.1" y="414">APP CARD SCHEMATIC</text>
</g>
</svg>
